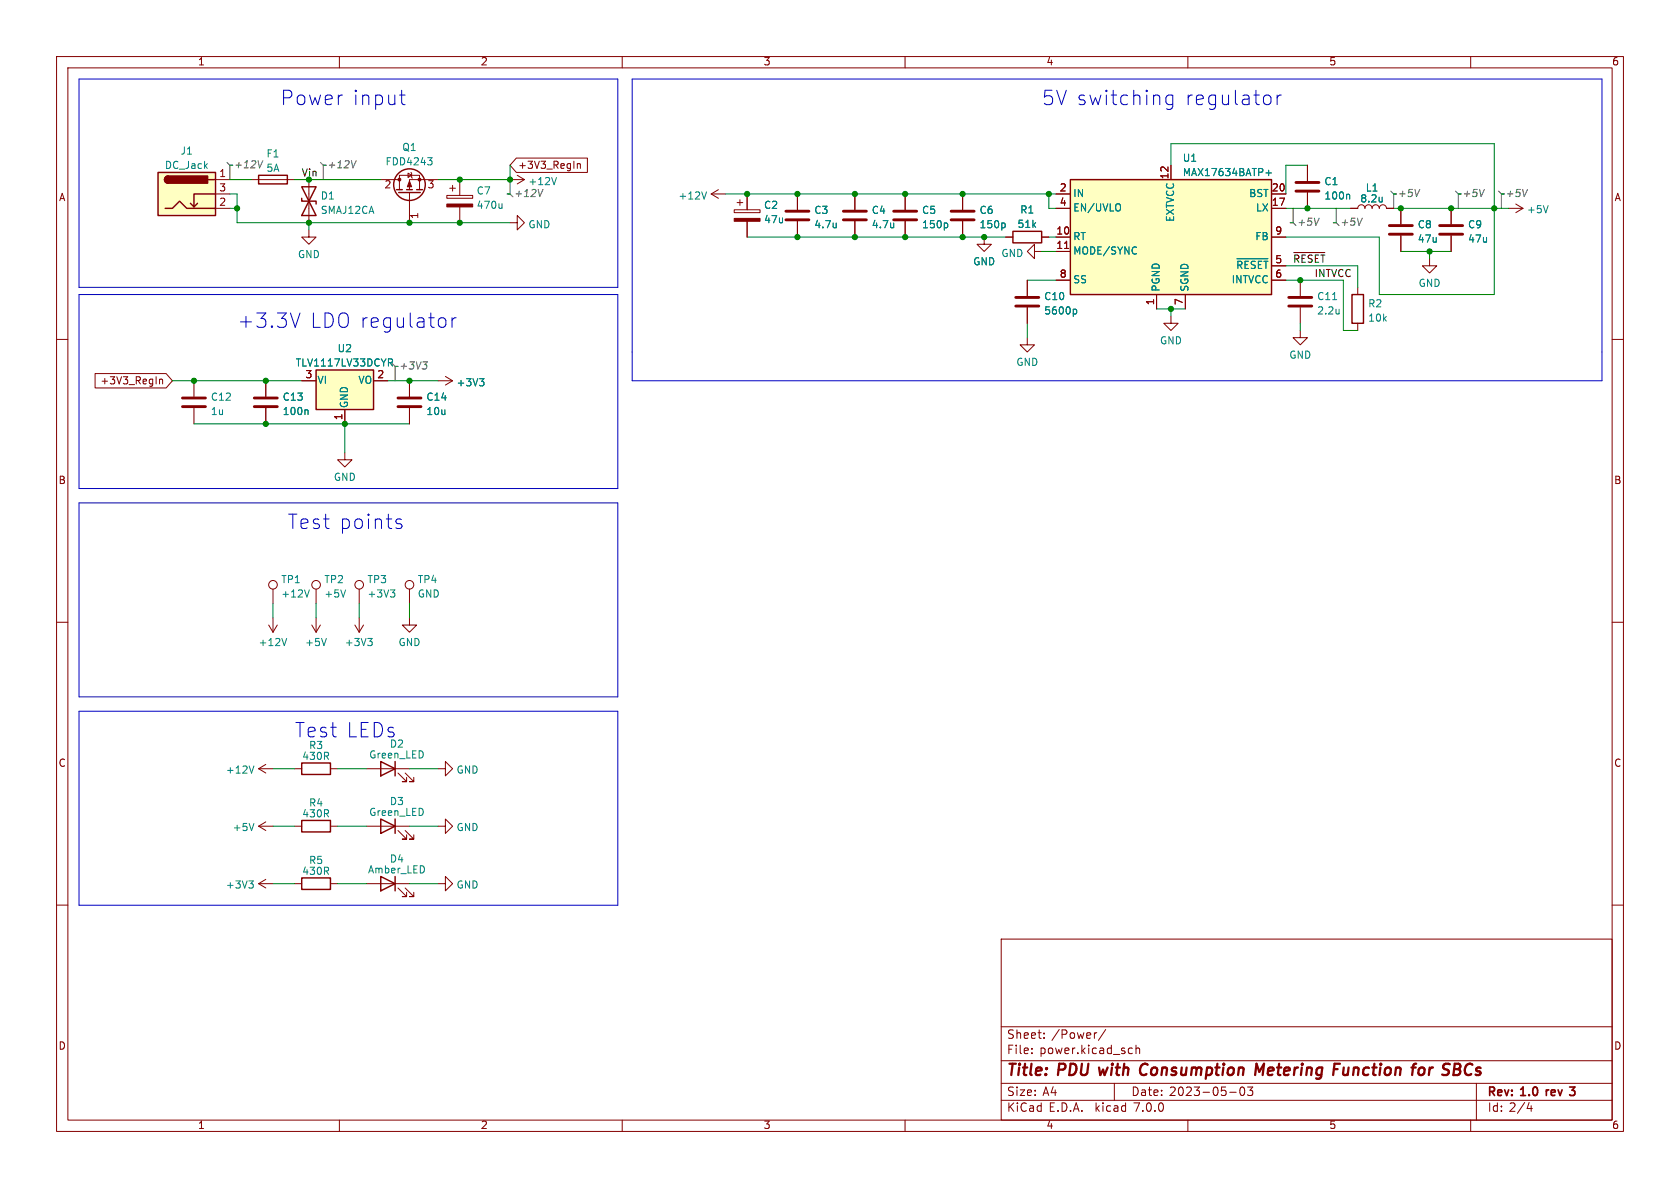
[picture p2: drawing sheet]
<svg xmlns="http://www.w3.org/2000/svg" width="297mm" height="210mm" viewBox="0 0 297 210" stroke-linecap="round" stroke-linejoin="round" font-family="sans-serif">
<g fill="none" stroke="#840000" stroke-width=".18">
<path d="M10 10h277v190h-277zM12 12h273v186h-273zM60 10v2M110 10v2M160 10v2M210 10v2M260 10v2M38.1 36.8h2.5M38.1 31.8h2.5M38.1 34.3h2.5M44.4 31.8h7.7M54.6 31.8v7.6"/>
<path d="M67.3 31.8h3.3M70.6 33.5v-2.5h3.6v2.5M72.1 30.6l.7 .4-.7 .4zM72.4 34v5.4M72.6 30.5l.2 .1v.8l.1 .1M77.5 31.8h-5.1v1.7M79 34.5h4.6v.6h-4.6zM79.5 33.3h1M80 32.8v1M81.3 31.8v2.7M81.3 36.6v2.8M90.2 39.4h1.2v-1.3l1.3 1.3-1.3 1.2v-1.2"/>
<path d="M90.2 31.8h2.5M91.3 27.9h12.5v2.6h-12.5l-1.1-1.3zM91.4 31l1.3 .8M92.7 31.8l-1.3 .7M102.1 28.9v.9M102.1 29l.1-.1 .3 .1 .1 .8M125.7 34.3h2.6M125.7 34.3l1.3 .8M127 33.5l-1.3 .8M129.8 37.1h4.6v.5h-4.6zM130.3 35.8h1M130.8 35.3v1"/>
<path d="M132.1 34.3v2.8M132.1 39.1v2.8M141 34.3v2.8M141 39.1v2.8M151.1 34.3v2.8M151.1 39.1v2.8M160 34.3v2.8M160 39.1v2.8M170.2 34.3v2.8M170.2 39.1v2.8M186.7 36.8h2.5M186.7 34.3h2.5"/>
<path d="M207 29.2v2.6M224.8 36.8h2.5M224.8 34.3h2.5M231.1 29.2v2.8M231.1 34v2.8M238.8 36.8h1.2a.64 .64 0 0 1 .7-.6 .64 .64 0 0 1 .6 .6 .64 .64 0 0 1 .6-.6 .64 .64 0 0 1 .7 .6 .64 .64 0 0 1 .6-.6 .64 .64 0 0 1 .6 .6 .64 .64 0 0 1 .7-.6 .64 .64 0 0 1 .6 .6h1.3M247.6 36.8v2.8M256.5 36.8v2.8M266.7 36.8h2.5M268 36.1l1.2 .7M269.2 36.8l-1.2 .8M10 60h2"/>
<path d="M54.6 40.6v1.3h1.3l-1.3 1.3-1.3-1.3h1.3M174 41.9v1.3h1.3l-1.3 1.3-1.3-1.3h1.3M177.8 41.9h1.3M181.6 59.7v1.3h1.3l-1.3 1.2-1.3-1.2h1.3M181.6 49.5v2.8M181.6 54.4v2.8M182.9 44.5v-1.3l-1.3 1.3 1.3 1.2v-1.2h1.2M184.1 41.9h1.3M186.7 41.9h2.5M186.7 44.5h2.5M186.7 49.5h2.5M188.2 43.9h.7"/>
<path d="M204.5 52.1v2.5M207 55.9v1.3h1.3l-1.3 1.2-1.3-1.2h1.3M209.5 52.1v2.5M224.8 41.9h2.5M224.8 47h2.5M224.8 49.5h2.5M229.9 58.4v1.3h1.2l-1.2 1.3-1.3-1.3h1.3M229.9 49.5v2.8M229.9 54.4v2.8M240 50.8v1.3M240 57.2v1.2M247.6 41.7v2.8"/>
<path d="M252.7 45.7v1.3h1.3l-1.3 1.3-1.2-1.3h1.2M256.5 41.7v2.8M285 60h2M16.8 66h12.6l1.1 1.3-1.1 1.3h-12.6zM28.2 67v.9M28.2 67.1l.2-.1 .3 .1v.8M34.3 67.3v2.8M34.3 72.1v2.8M47 67.3v2.8M47 72.1v2.8M53.3 67.3h2.6M61 72.4v2.5"/>
<path d="M66 67.3h2.6M72.4 67.3v2.8M72.4 72.1v2.8M77.5 67.3h2.5M78.7 66.5l1.3 .8M80 67.3l-1.3 .8M61 80v1.3h1.2l-1.2 1.3-1.3-1.3h1.3M10 110h2M47.5 110.5l.8 1.3M48.3 104.1v2.6M48.3 109.2v2.6M49 110.5l-.7 1.3"/>
<path d="M55.1 110.5l.8 1.3M55.9 104.1v2.6M55.9 109.2v2.6M56.6 110.5l-.7 1.3M62.7 110.5l.8 1.3M63.5 104.1v2.6M63.5 109.2v2.6M64.3 110.5l-.8 1.3M72.4 109.2v1.3h1.3l-1.3 1.3-1.3-1.3h1.3M72.4 104.1v2.6M285 110h2M45.7 135.9h2.6"/>
<path d="M45.7 135.9l1.3 .8M47 135.1l-1.3 .8M52.1 135.9h1.2M58.4 135.9h1.3M64.8 135.9h7.6M70.4 136.7l1.5 1.5h-.8h.8v-.8M71.6 136.7l1.6 1.5h-.8h.8v-.8M77.5 135.9h1.2v-1.3l1.3 1.3-1.3 1.3v-1.3M10 160h2M45.7 146.1l1.3 .7M45.7 146.1h2.6M45.7 156.2l1.3 .8"/>
<path d="M45.7 156.2h2.6M47 145.3l-1.3 .8M47 155.4l-1.3 .8M52.1 146.1h1.2M52.1 156.2h1.2M58.4 146.1h1.3M58.4 156.2h1.3M64.8 146.1h7.6M64.8 156.2h7.6M70.4 146.8l1.5 1.5h-.8h.8v-.7M70.4 157l1.5 1.5h-.8h.8v-.8M71.6 146.8l1.6 1.5h-.8h.8v-.7"/>
<path d="M71.6 157l1.6 1.5h-.8h.8v-.8M77.5 156.2h1.2v-1.3l1.3 1.3-1.3 1.3v-1.3M77.5 146.1h1.2v-1.3l1.3 1.3-1.3 1.2v-1.2M285 160h2M177 166h108v32h-108zM60 198v2M110 198v2M160 198v2M177 194.5h108M177 191.5h108M177 187.5h108M177 181.5h108"/>
<path d="M182.4 186.1v.2M182.4 185.3v.2M184.6 183.4v.2M184.6 182.6v.2M193.8 182.6h.1M195.5 182l-1.3 1.9M197 191.5v3M199.8 185.3h.4M200.2 186.2l-.4 .1M200.8 185.4l.2-.1h.4l.1 1M200.8 184.8v1.5M210 198v2"/>
<path d="M217.4 193.1h1.1M219.3 192.3a.81 .81 0 0 0 .4 1.4l.2-.2 .1-.4-.1-.8M221.5 192.2l-.5 .5 .4 .2v.6l-.2 .2h-.4l-.3-.2M260 198v2M261 191.5v6.5M270 196h.9M270.7 195.5v1"/>
<circle cx="48.3" cy="103.4" r=".76"/>
<circle cx="55.9" cy="103.4" r=".76"/>
<circle cx="63.5" cy="103.4" r=".76"/>
<circle cx="72.4" cy="103.4" r=".76"/>
</g>
<path d="M277.5 192.2h.9l-.5 .5h.2M277.7 193.7h.4" fill="none" stroke="#840000" stroke-width=".3"/>
<path d="M201.6 189.6a.59 .59 0 0 0 .7 .4M202.3 188a.98 .98 0 0 0-.7 .9M223.5 188l-.9 1.5-.5-1.5-.2 2M235.9 188h1M250.9 188.9a.52 .52 0 0 1 .6-.2 .52 .52 0 0 1 .4 .4l-.1 .6a.6 .6 0 0 1-.9 .2M257.1 189h.6M257.2 188l.8 .1M257.7 189l.3 .1M258 189.9l-.3 .1M258 188.8l-.3 .2" fill="none" stroke="#840000" stroke-width=".4"/>
<g fill="none" stroke="#840000" stroke-width=".25">
<path d="M27.9 30.5h10.2v7.6h-10.2zM29.2 36.8h1.3l1.2-1.2 1.3 1.2h5.1M29.7 31.1a.64 .64 0 0 0-.6 .7 .64 .64 0 0 0 .6 .6M34.9 35.9l-.6 .7M36.8 31.8h1.3M38.1 34.3h-3.8v2.3l-.6-.7M45.7 31h5.1v1.5h-5.1zM53.3 35.1v.5h2.6v.5M53.3 33h2.6l-2.6 5.1h2.6zM70.1 33.5h1M70.5 34h3.8M71.9 33.5h1"/>
<path d="M73.7 33.5h1M189.2 31.8h35.6v20.3h-35.6zM179.1 40.9h5v2h-5zM239 52.1h2v5.1h-2zM55.9 65.4h10.1v7h-10.1zM53.3 134.9h5.1v2h-5.1zM67.3 134.6l2.5 1.3-2.5 1.3zM69.8 134.6v2.6M53.3 145h5.1v2.1h-5.1zM53.3 155.2h5.1v2h-5.1zM67.3 144.8l2.5 1.3-2.5 1.2zM67.3 154.9l2.5 1.3-2.5 1.3z"/>
<path d="M69.8 144.8v2.5M69.8 154.9v2.6"/>
<circle cx="72.4" cy="32.6" r="2.79"/>
</g>
<g fill="none" stroke="#840000" stroke-width=".51">
<path d="M138.9 38.9h4.1M138.9 37.3h4.1M149.1 38.9h4.1M149.1 37.3h4.1M158 38.9h4.1M158 37.3h4.1M168.1 38.9h4.1M168.1 37.3h4.1M229.1 33.8h4.1M229.1 32.3h4.1M245.6 39.9h4.1M254.5 39.9h4.1"/>
<path d="M179.6 54.1h4M179.6 52.6h4M227.8 54.1h4.1M227.8 52.6h4.1M245.6 41.4h4.1M254.5 41.4h4.1M32.3 71.9h4M32.3 70.4h4M45 71.9h4M45 70.4h4M70.4 71.9h4M70.4 70.4h4"/>
</g>
<g fill="none" stroke="#008484" stroke-width=".18">
<path d="M75.6 27.9h.8l-.4 .5M76.1 28.4l.3 .2v.3l-.3 .2M88.7 36v.8M88.7 36.7l-.1 .1M98.4 31.4l-.4 1.3M124.9 33.9l-.4 1.3M167.4 39.5l.1 .2-.1 .5M177.6 39.5l.1 .2-.1 .5M198 36.2v.9M223.8 30.6h1M224.3 30.1v1M238.4 34.3l.2 .2v.7"/>
<path d="M273.7 36.3l-.4 1.3M189.9 54.7h.2l.2 .2v.5l-.4 .1M218.7 45.7h5.5M219.6 46.6l-.2-.4h-.6v1.3M220.7 46.2h-.6v1.3M221.9 46.2h-.5l-.2 .3M223.1 46.2h-.6v1.3M223.4 46.2h.8M223.8 46.2v1.3M54.3 72.4l.2 .2v.7M68.7 63.4h.5l.2 .3-.1 .3-.6 .1M69 64.1l.4 .6"/>
<path d="M84.8 66.9h.8l-.5 .5M85.3 67.4l.3 .3v.3l-.3 .2M50.7 112.9l-.4 1.2M54.7 104.3l-.4 1.2M57.7 112.9l-.4 1.2M61.1 104.3l-.4 1.2M65 112.9h.8l-.4 .4M65.6 113.3l.2 .3v.3l-.2 .2M69 104.3h.8l-.4 .5M69.6 104.8l.2 .2v.3l-.2 .2M44.9 135.4l-.4 1.3M44 155.7h.8l-.5 .5"/>
<path d="M44.5 156.2l.3 .2v.4l-.3 .2M44.9 145.6l-.4 1.2"/>
</g>
<g fill="#ffffc2" stroke="#ffffc2" stroke-width=".18">
<path d="M27.9 30.5h10.2v7.6h-10.2z"/>
<path d="M55.9 65.4h10.1v7h-10.1z"/>
<path d="M189.2 31.8h35.6v20.3h-35.6z"/>
</g>
<g fill="#840000" stroke="#840000" stroke-width=".25">
<path d="M29.3 31.3l.4-.2v1.3a.64 .64 0 0 1-.6-.4 .64 .64 0 0 1 .2-.7z"/>
<path d="M29.7 31.1h7v1.3h-7z"/>
</g>
<g fill="#840000" stroke="#840000" stroke-width=".18">
<path d="M79 36.1h4.6v.5h-4.6z"/>
<path d="M72.4 32l.4 1h-.8z"/>
<path d="M129.8 38.6h4.6v.5h-4.6z"/>
<circle cx="74.2" cy="31.7" r=".25"/>
<circle cx="70.6" cy="31.7" r=".25"/>
</g>
<g fill="none" stroke="#484848" stroke-width=".18">
<path d="M40.1 28.7l.5 .5h.5h-.5v2.6M46.5 28.4l-.6 1.3M56.6 28.7l.5 .5h.6h-.6v2.6M63 28.4l-.6 1.3M90.2 31.8v2.5h-.5h.5l.5 .5M96 33.5l-.6 1.3M228.6 36.8v2.6h-.5h.5l.5 .5M236.2 36.8v2.6h-.5h.5l.5 .5M245.9 33.8l.5 .5h.5h-.5v2.5M257.3 33.8l.5 .5h.5h-.5v2.5M264.9 33.8l.5 .5h.5h-.5v2.5M69.3 64.3l.5 .5h.6h-.6v2.5"/>
<path d="M74.8 64h.8l-.5 .5M75.4 64.6v.4"/>
</g>
<path d="M228.7 44.6h5.5" fill="none" stroke="#000" stroke-width=".18"/>
<g fill="none" stroke="#0000c2" stroke-width=".18">
<path d="M14 14h95.2v36.8h-95.2zM70.6 16.8h1M71 16v2.1l.1 .3 .5 .1M111.8 14h171.4v53.3h-171.4zM207.3 16.8v2.1a.69 .69 0 0 1-1.1 .3M207.3 16.9l-.7-.1-.5 .5v.7l.3 .4 .2 .1 .7-.1M224.2 16.8l.5 .5v.7l-.5 .5M225.8 16.8v1.7M226.5 16.8a.65 .65 0 0 0-.7 .5M14 52.1h95.2v34.3h-95.2zM53 55.3l-.8 2.6M78.3 56.2l.5 .5v.7l-.5 .5"/>
<path d="M79.9 56.2v1.7M80.6 56.2a.65 .65 0 0 0-.7 .5M14 88.9h95.2v34.3h-95.2zM70.3 92.6l.7 .1 .1 .4-.4 .3h-.5M70.3 91.7l.7 .2M14 125.7h95.2v34.3h-95.2z"/>
</g>
<g fill="none" stroke="#008400" stroke-width=".18">
<path d="M40.6 36.8h1.3M40.6 34.3h1.3v5.1h48.3M40.6 31.8h3.8M52.1 31.8h15.2M54.6 39.4v1.2M90.2 29.2v2.6h-12.7M128.3 34.3h58.4M185.4 34.3v2.5h1.3M207 29.2v-3.8h57.2v26.7h-20.4v-10.2h-16.5M227.3 36.8h11.5M231.1 29.2h-3.8v5.1M246.4 36.8h20.3"/>
<path d="M132.1 41.9h45.7M181.6 49.5h5.1M181.6 57.2v2.5M184.1 44.5h2.6M185.4 41.9h1.3M204.5 54.6h5M207 54.6v1.3M227.3 49.5h10.2v8.9h2.5M227.3 47h12.7v3.8M229.9 57.2v1.2M247.6 44.5h8.9M252.7 44.5v1.2"/>
<path d="M30.5 67.3h22.8M34.3 74.9h38.1M61 74.9v5.1M68.6 67.3h8.9M48.3 106.7v2.5M55.9 106.7v2.5M63.5 106.7v2.5M72.4 106.7v2.5M48.3 135.9h3.8M59.7 135.9h5.1M72.4 135.9h5.1M48.3 156.2h3.8"/>
<path d="M48.3 146.1h3.8M59.7 156.2h5.1M59.7 146.1h5.1M72.4 156.2h5.1M72.4 146.1h5.1"/>
</g>
<g fill="#008400" stroke="#008400" stroke-width=".18">
<circle cx="185.4" cy="34.3" r=".46"/>
<circle cx="160" cy="41.9" r=".46"/>
<circle cx="170.2" cy="41.9" r=".46"/>
<circle cx="170.2" cy="34.3" r=".46"/>
<circle cx="160" cy="34.3" r=".46"/>
<circle cx="151.1" cy="41.9" r=".46"/>
<circle cx="151.1" cy="34.3" r=".46"/>
<circle cx="132.1" cy="34.3" r=".46"/>
<circle cx="141" cy="34.3" r=".46"/>
<circle cx="141" cy="41.9" r=".46"/>
<circle cx="174" cy="41.9" r=".46"/>
<circle cx="247.6" cy="36.8" r=".46"/>
<circle cx="264.2" cy="36.8" r=".46"/>
<circle cx="256.5" cy="36.8" r=".46"/>
<circle cx="252.7" cy="44.5" r=".46"/>
<circle cx="231.1" cy="36.8" r=".46"/>
<circle cx="81.3" cy="39.4" r=".46"/>
<circle cx="72.4" cy="39.4" r=".46"/>
<circle cx="81.3" cy="31.8" r=".46"/>
<circle cx="54.6" cy="39.4" r=".46"/>
<circle cx="41.9" cy="36.8" r=".46"/>
<circle cx="54.6" cy="31.8" r=".46"/>
<circle cx="90.2" cy="31.8" r=".46"/>
<circle cx="47" cy="74.9" r=".46"/>
<circle cx="47" cy="67.3" r=".46"/>
<circle cx="61" cy="74.9" r=".46"/>
<circle cx="207" cy="54.6" r=".46"/>
<circle cx="229.9" cy="49.5" r=".46"/>
<circle cx="34.3" cy="67.3" r=".46"/>
<circle cx="72.4" cy="67.3" r=".46"/>
</g>
<g font-size="3.5" fill="#0000c2">
<text x="49.5" y="19.1">Power</text>
<text x="62.2" y="19.1">input</text>
<text x="184.1" y="19.1">5V switching</text>
<text x="209.2" y="19.1">regulator</text>
<text x="41.9" y="58.4">+3.3V</text>
<text x="54.7" y="58.4">LDO regulator</text>
<text x="50.8" y="94">Test points</text>
<text x="52.1" y="130.8">Test LEDs</text>
</g>
<g font-size="2.8" fill="#840000">
<text x="178" y="190.8">Title:</text>
<text x="187.1" y="190.8">PDU with</text>
<text x="202.8" y="190.8">Consumption</text>
<text x="223.8" y="190.8">Metering</text>
<text x="238.2" y="190.8">Function</text>
<text x="252.8" y="190.8">for</text>
<text x="258.7" y="190.8">SBCs</text>
</g>
<g font-size="2.1" fill="#840000">
<text x="178" y="183.9">Sheet:</text>
<text x="185.9" y="183.9">/Power/</text>
<text x="178" y="186.6">File:</text>
<text x="183.8" y="186.6">power.kicad_sch</text>
<text x="178" y="196.8">KiCad</text>
<text x="178" y="194">Size:</text>
<text x="184.3" y="194">A4</text>
<text x="185.4" y="196.8">E.D.A.</text>
<text x="193.7" y="196.8">kicad</text>
<text x="200" y="194">Date:</text>
<text x="200.6" y="196.8">7.0.0</text>
<text x="206.7" y="194">2023-05-03</text>
<text x="263" y="194.2">Rev:</text>
<text x="263" y="196.8">Id: 2/4</text>
<text x="269" y="194.2">1.0</text>
<text x="273.9" y="194.2">rev</text>
<text x="278.6" y="194.2">3</text>
</g>
<g font-size="1.8" fill="#840000">
<text x="35" y="11.8">1</text>
<text x="85" y="11.8">2</text>
<text x="135" y="11.8">3</text>
<text x="185" y="11.8">4</text>
<text x="235" y="11.8">5</text>
<text x="285" y="11.8">6</text>
<text x="10.4" y="35.8">A</text>
<text x="38.7" y="31.5">1</text>
<text x="38.7" y="34">3</text>
<text x="67.9" y="33.7">2</text>
<text x="75.5" y="33.7">3</text>
<text x="91.6" y="30.1">+3V3_RegIn</text>
<text x="187.3" y="34">2</text>
<text x="206.8" y="31.8" transform="rotate(-90 206.8 31.8)">12</text>
<text x="224.8" y="34">20</text>
<text x="285.4" y="35.8">A</text>
<text x="38.7" y="36.6">2</text>
<text x="74.3" y="38.8" transform="rotate(-90 74.3 38.8)">1</text>
<text x="186.7" y="41.7">10</text>
<text x="187.3" y="36.6">4</text>
<text x="224.8" y="36.6">17</text>
<text x="225.4" y="41.7">9</text>
<text x="186.7" y="44.2">11</text>
<text x="225.4" y="46.7">5</text>
<text x="187.3" y="49.3">8</text>
<text x="225.4" y="49.3">6</text>
<text x="204.2" y="54" transform="rotate(-90 204.2 54)">1</text>
<text x="209.3" y="54" transform="rotate(-90 209.3 54)">7</text>
<text x="17.6" y="68.2">+3V3_RegIn</text>
<text x="53.9" y="67.1">3</text>
<text x="66.6" y="67.1">2</text>
<text x="60.7" y="74.3" transform="rotate(-90 60.7 74.3)">1</text>
<text x="10.3" y="85.8">B</text>
<text x="285.3" y="85.8">B</text>
<text x="10.3" y="135.8">C</text>
<text x="285.3" y="135.8">C</text>
<text x="10.3" y="185.8">D</text>
<text x="285.3" y="185.8">D</text>
<text x="35" y="199.8">1</text>
<text x="85" y="199.8">2</text>
<text x="135" y="199.8">3</text>
<text x="185" y="199.8">4</text>
<text x="235" y="199.8">5</text>
<text x="285" y="199.8">6</text>
</g>
<g font-size="1.8" fill="#008484">
<text x="31.9" y="27.6">J1</text>
<text x="47" y="28.1">F1</text>
<text x="68.1" y="29.5">FDD4243</text>
<text x="71.1" y="27">Q1</text>
<text x="209" y="28.9">U1</text>
<text x="29.1" y="30.1">DC_Jack</text>
<text x="47" y="30.7">5A</text>
<text x="56.6" y="35.6">D1</text>
<text x="84.2" y="34.7">C7</text>
<text x="119.9" y="35.5">+12V</text>
<text x="189.7" y="35.1">IN</text>
<text x="209" y="31.4">MAX17634BATP+</text>
<text x="220.7" y="35.1">BST</text>
<text x="234.1" y="33">C1</text>
<text x="234.1" y="35.5">100n</text>
<text x="241.4" y="34.1">L1</text>
<text x="56.6" y="38.1">SMAJ12CA</text>
<text x="84.2" y="37.2">470u</text>
<text x="93.4" y="40.6">GND</text>
<text x="135" y="37.2">C2</text>
<text x="135" y="39.7">47u</text>
<text x="143.9" y="38.1">C3</text>
<text x="143.9" y="40.6">4.7u</text>
<text x="154.1" y="38.1">C4</text>
<text x="154.1" y="40.6">4.7u</text>
<text x="162.9" y="38.1">C5</text>
<text x="162.9" y="40.6">150p</text>
<text x="173.1" y="38.1">C6</text>
<text x="173.1" y="40.6">150p</text>
<text x="179.8" y="40.6">51k</text>
<text x="180.3" y="38">R1</text>
<text x="189.7" y="37.7">EN/UVLO</text>
<text x="207.8" y="39.3" transform="rotate(-90 207.8 39.3)">EXTVCC</text>
<text x="221.9" y="37.7">LX</text>
<text x="240.4" y="36.1">8.2u</text>
<text x="250.6" y="40.6">C8</text>
<text x="259.5" y="40.6">C9</text>
<text x="269.9" y="38">+5V</text>
<text x="52.6" y="45.9">GND</text>
<text x="172" y="47.2">GND</text>
<text x="177" y="45.7">GND</text>
<text x="189.7" y="42.7">RT</text>
<text x="189.7" y="45.3">MODE/SYNC</text>
<text x="221.8" y="42.7">FB</text>
<text x="250.6" y="43.2">47u</text>
<text x="259.5" y="43.2">47u</text>
<text x="184.5" y="53.3">C10</text>
<text x="189.7" y="50.4">SS</text>
<text x="205.3" y="51.6" transform="rotate(-90 205.3 51.6)">PGND</text>
<text x="210.4" y="51.6" transform="rotate(-90 210.4 51.6)">SGND</text>
<text x="217.6" y="50.4">INTVCC</text>
<text x="218.4" y="48.4">~{RESET}</text>
<text x="232.8" y="53.3">C11</text>
<text x="250.7" y="51">GND</text>
<text x="184.5" y="55.9">5600p</text>
<text x="232.8" y="55.9">2.2u</text>
<text x="241.8" y="54.6">R2</text>
<text x="241.8" y="57.1">10k</text>
<text x="52.2" y="65.1">TLV1117LV33DCYR</text>
<text x="59.6" y="62.5">U2</text>
<text x="179.6" y="65">GND</text>
<text x="205" y="61.1">GND</text>
<text x="227.9" y="63.7">GND</text>
<text x="37.2" y="71.1">C12</text>
<text x="49.9" y="71.1">C13</text>
<text x="56.1" y="68.1">VI</text>
<text x="63.2" y="68.1">VO</text>
<text x="75.3" y="71.1">C14</text>
<text x="80.7" y="68.6">+3V3</text>
<text x="37.2" y="73.6">1u</text>
<text x="49.9" y="73.6">100n</text>
<text x="61.8" y="72.1" transform="rotate(-90 61.8 72.1)">GND</text>
<text x="75.3" y="73.6">10u</text>
<text x="59" y="85.3">GND</text>
<text x="49.7" y="103.4">TP1</text>
<text x="49.7" y="105.9">+12V</text>
<text x="57.3" y="103.4">TP2</text>
<text x="57.3" y="105.9">+5V</text>
<text x="64.9" y="103.4">TP3</text>
<text x="64.9" y="105.9">+3V3</text>
<text x="73.8" y="103.4">TP4</text>
<text x="73.8" y="105.9">GND</text>
<text x="45.7" y="114.5">+12V</text>
<text x="53.9" y="114.5">+5V</text>
<text x="60.9" y="114.5">+3V3</text>
<text x="70.4" y="114.5">GND</text>
<text x="39.9" y="137">+12V</text>
<text x="53.4" y="134.6">430R</text>
<text x="54.6" y="132.7">R3</text>
<text x="65.2" y="134.4">Green_LED</text>
<text x="68.9" y="132.4">D2</text>
<text x="80.7" y="137">GND</text>
<text x="54.6" y="142.8">R4</text>
<text x="68.9" y="142.6">D3</text>
<text x="41.1" y="147.2">+5V</text>
<text x="53.4" y="144.8">430R</text>
<text x="65.2" y="144.5">Green_LED</text>
<text x="80.7" y="147.2">GND</text>
<text x="53.4" y="154.9">430R</text>
<text x="54.6" y="153">R5</text>
<text x="65" y="154.7">Amber_LED</text>
<text x="68.9" y="152.8">D4</text>
<text x="39.9" y="157.4">+3V3</text>
<text x="80.7" y="157.4">GND</text>
</g>
<g font-size="1.8" fill="#484848">
<text x="41.3" y="30">+12V</text>
<text x="57.8" y="30">+12V</text>
<text x="90.9" y="35.1">+12V</text>
<text x="93.4" y="33">+12V</text>
<text x="247.1" y="35.1">+5V</text>
<text x="258.5" y="35.1">+5V</text>
<text x="266.1" y="35.1">+5V</text>
<text x="229.3" y="40.2">+5V</text>
<text x="236.9" y="40.2">+5V</text>
<text x="70.5" y="65.6">+3V3</text>
</g>
<g font-size="1.8">
<text x="53.3" y="31.4">Vin</text>
<text x="228.6" y="46.6">~{RESET}</text>
<text x="232.4" y="49.2">INTVCC</text>
</g>
</svg>
